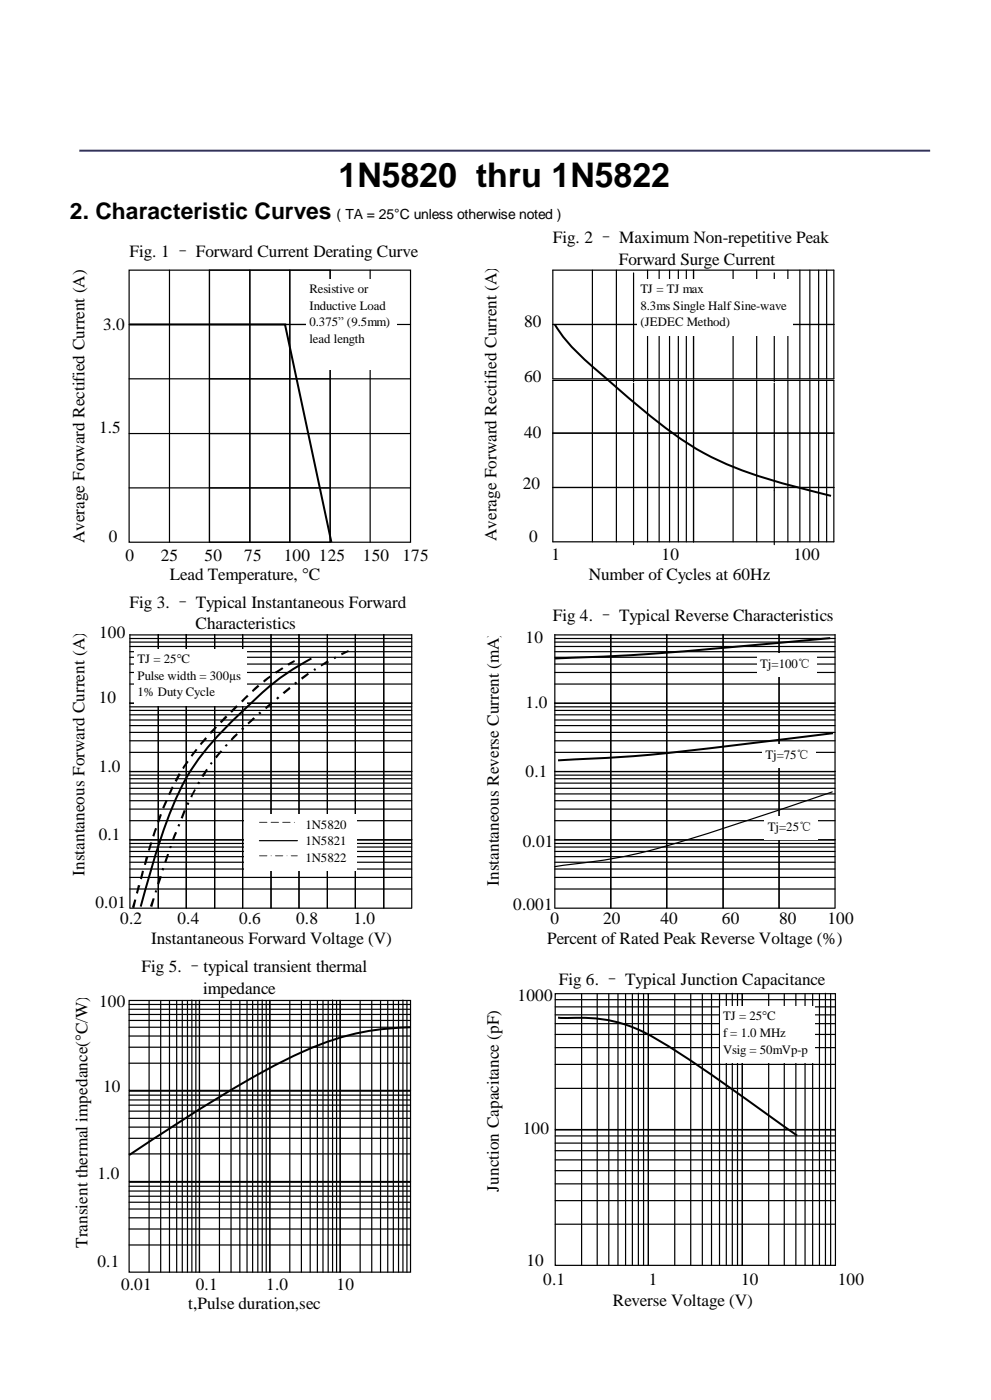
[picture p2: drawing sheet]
<svg xmlns="http://www.w3.org/2000/svg" width="210mm" height="297mm" viewBox="0 0 210 297" stroke-linecap="round" stroke-linejoin="round" font-family="sans-serif">
<g fill="none" stroke="#000" stroke-width=".25">
<path d="M27.3 57.2h42.6v57.7h-42.6zM35.9 57.2v57.7M44.4 57.2h42.6v57.7h-42.6zM44.4 57.2v57.7M52.9 57.2v57.7M61.4 57.2v57.7M69.9 57.2v57.7M78.4 57.2v57.7M117.1 57.2h59.5v23.1h-59.5zM125.5 57.2v23.1M130.6 57.2v23.1M134.2 57.8v23.1"/>
<path d="M137.2 57.2v23.1M139.6 57.2v23.1M141.8 57.2v23.1M143.7 57.2v23.1M145.4 57.2v23.1M146.9 57.2v23.1M155.3 57.2v23.1M160.3 57.2v23.1M164 57.8v23.1M166.9 57.2v23.1M169.4 57.2v23.1M171.5 57.2v23.1"/>
<path d="M173.4 57.2v23.1M175.1 57.2v23.1M27.3 68.8h59.7M117.1 68.8h59.5M27.3 80.3h59.7M27.3 91.9h59.7M117.1 80.6h59.5v34.2h-59.5zM117.1 91.8h59.5M125.5 80.6v34.2M130.6 80.6v34.2M134.2 81.2v34.2M137.2 80.6v34.2"/>
<path d="M139.6 80.6v34.2M141.8 80.6v34.2M143.7 80.6v34.2M145.4 80.6v34.2M146.9 80.6v34.2M155.3 80.6v34.2M160.3 80.6v34.2M164 81.2v34.2M166.9 80.6v34.2M169.4 80.6v34.2M171.5 80.6v34.2M173.4 80.6v34.2"/>
<path d="M175.1 80.6v34.2M27.3 103.4h59.7M117.1 103.3h59.5M27.5 134.5v57.9M27.5 139.3h59.7M27.5 138.1h59.7M27.5 137h59.7M27.5 136.1h59.7M27.5 135.3h59.7M27.5 134.5h59.7M33.5 134.5v57.9M39.5 134.5v57.9"/>
<path d="M45.5 134.5v57.9M51.4 134.5v57.9M57.4 134.5v57.9M63.3 134.5v57.9M69.3 134.5v57.9M75.3 134.5v57.9M81.3 134.5v57.9M87.2 134.5v57.9M117.5 139.3h59.4M117.5 138.1h59.4M117.5 137h59.4M117.5 136.1h59.4"/>
<path d="M117.5 135.3h59.4M117.5 134.5h59.4M117.5 134.5v57.9M129.4 134.5v57.9M141.2 134.5v57.9M153.2 134.5v57.9M165 134.5v57.9M176.9 134.5v57.9M27.5 149h59.7M27.5 145h59.7M27.5 142.5h59.7M27.5 140.7h59.7"/>
<path d="M27.5 159.4h59.7M27.5 157h59.7M27.5 155.2h59.7M27.5 153.8h59.7M27.5 152.6h59.7M27.5 151.5h59.7M27.5 150.6h59.7M27.5 149.8h59.7M117.5 149h59.4M117.5 145h59.4M117.5 142.5h59.4M117.5 140.7h59.4"/>
<path d="M117.5 159.4h59.4M117.5 157h59.4M117.5 155.2h59.4M117.5 153.8h59.4M117.5 152.6h59.4M117.5 151.5h59.4M117.5 150.6h59.4M117.5 149.8h59.4M27.5 163.5h59.7M27.5 178h59.7M27.5 173.9h59.7M27.5 171.5h59.7"/>
<path d="M27.5 169.7h59.7M27.5 168.2h59.7M27.5 167.1h59.7M27.5 166h59.7M27.5 165h59.7M27.5 164.3h59.7M27.5 179.5h59.7M27.5 178.7h59.7M117.5 163.5h59.4M117.5 178h59.4M117.5 173.9h59.4M117.5 171.5h59.4"/>
<path d="M117.5 169.7h59.4M117.5 168.2h59.4M117.5 167.1h59.4M117.5 166h59.4M117.5 165h59.4M117.5 164.3h59.4M117.5 179.5h59.4M117.5 178.7h59.4M27.5 192.5h59.7M27.5 188.4h59.7M27.5 185.9h59.7M27.5 184.2h59.7"/>
<path d="M27.5 182.7h59.7M27.5 181.5h59.7M27.5 180.4h59.7M117.5 192.5h59.4M117.5 188.4h59.4M117.5 185.9h59.4M117.5 184.2h59.4M117.5 182.7h59.4M117.5 181.5h59.4M117.5 180.4h59.4"/>
</g>
<g fill="#fff">
<path d="M64.9 59.1h19.1v19.1h-19.1z"/>
<path d="M135 59.1h33v12h-33z"/>
<path d="M28.4 137.5h23.9v12h-23.9z"/>
</g>
<g fill="none" stroke="#000" stroke-width=".25">
<path d="M117.6 210.6h19.7v28.8h-19.7zM117.6 211.9h59.4M117.6 219.2h59.4M117.6 216.9h59.4M117.6 215.1h59.4M117.6 213.4h59.4M123.2 210.6v28.8M126.5 210.6v28.8M128.9 210.6v28.8M130.9 210.6v28.8M132.5 210.6v28.8M133.9 210.6v28.8"/>
<path d="M135.2 210.5v28.8M136.3 210.6v28.8M137.3 210.6h19.9v28.8h-19.9zM142.9 210.6v28.8M146.3 210.6v28.8M148.8 210.6v28.8M150.7 210.6v28.8M152.4 210.6v28.8M153.8 210.6v28.8M155.1 210.5v28.8M156.2 210.6v28.8M157.2 210.6h19.8v28.8h-19.8z"/>
<path d="M162.8 210.6v28.8M166.1 210.6v28.8M168.6 210.6v28.8M170.5 210.6v28.8M172.1 210.6v28.8M173.6 210.6v28.8M174.8 210.5v28.8M175.9 210.6v28.8M117.6 239.5h19.7v28.7h-19.7zM117.6 230.6h59.4M117.6 225.6h59.4M117.6 222h59.4"/>
<path d="M123.2 239.5v28.7M126.5 239.5v28.7M128.9 239.5v28.7M130.9 239.5v28.7M132.5 239.5v28.7M133.9 239.5v28.7M135.2 239.4v28.7M136.3 239.5v28.7M137.3 239.5h19.9v28.7h-19.9zM142.9 239.5v28.7M146.3 239.5v28.7M148.8 239.5v28.7"/>
<path d="M150.7 239.5v28.7M152.4 239.5v28.7M153.8 239.5v28.7M155.1 239.4v28.7M156.2 239.5v28.7M157.2 239.5h19.8v28.7h-19.8zM162.8 239.5v28.7M166.1 239.5v28.7M168.6 239.5v28.7M170.5 239.5v28.7M172.1 239.5v28.7M173.6 239.5v28.7"/>
<path d="M174.8 239.4v28.7M175.9 239.5v28.7M117.6 240.7h59.4M117.6 259.4h59.4M117.6 254.4h59.4M117.6 250.9h59.4M117.6 248.1h59.4M117.6 245.8h59.4M117.6 243.9h59.4M117.6 242.2h59.4"/>
</g>
<path d="M118.2 215.7h.7a36.5 36.5 0 0 1 15.4 2.1 96.4 96.4 0 0 1 15.9 9.6l18.6 13.2" fill="none" stroke="#000" stroke-width=".42"/>
<path d="M152.5 213.3h20v12h-20z" fill="#fff"/>
<path d="M27.3 68.8h33.3M60.4 68.8l9.8 46.1M66 139.5l-.9 .5a53.5 53.5 0 0 0-13.2 10.2 65.2 65.2 0 0 0-12.4 14.7 110.3 110.3 0 0 0-8.7 23.7l-1 3.5M175.9 135.2l-18 1.7a552.1 552.1 0 0 1-40.4 2.6M176.4 155.4l-13.5 1.7a423.3 423.3 0 0 1-40.4 3.8l-4.3 .2" fill="none" stroke="#000" stroke-width=".42"/>
<g fill="#000">
<path d="M28.4 190.6l.5 .1-.5 1.8-.5-.2zM29.2 187.6h.5l-.5 1.8-.4-.2zM30.1 184.5l.4 .1-.4 1.8-.5-.2zM30.9 181.5l.5 .1-.5 1.7-.4-.1zM31.8 178.5l.5 .1-.6 1.7-.4-.1zM32.9 175.4l.4 .2-.6 1.7-.4-.2zM33.9 172.5l.4 .1-.6 1.7-.4-.1zM35.1 169.5l.4 .3-.7 1.6-.4-.3zM36.4 166.6l.3 .3-.7 1.6-.4-.2zM37.8 163.8l.5 .3-.9 1.6-.4-.2zM39.6 161.2l.4 .3-1.1 1.5-.3-.3zM41.5 158.7l.3 .2-1.1 1.5-.3-.3zM43.4 156.3l.1-.1 .4 .4-1.2 1.3-.4-.2zM45.4 154.2l.2-.3 .4 .3-1.3 1.3-.3-.3zM46.6 152.9l1.2-1.2 .4 .3-1.3 1.3zM48.8 150.7l1.2-1.2 .4 .3-1.3 1.3zM51.7 147.8l.6-.6 .4 .4-1.3 1.3-.3-.4zM53.9 145.7l.7-.6 .3 .4-1.3 1.2-.3-.4zM55.7 144.3l1.4-1.1 .3 .3-1.4 1.1zM58.3 142.3l1.5-.9 .2 .3-1.5 1.1zM60.9 140.6l1.4-.7 .2 .3-1.4 .9z"/>
<path d="M32.3 190.3l.5 .1-.5 1.8-.6-.2zM32.9 188.7h.4l-.1 .5-.4-.1zM33.8 185.6l.5 .2-.6 1.7-.4-.2zM34.4 183.9l.4 .2-.2 .4-.4-.2zM35.4 180.9l.4 .1-.6 1.8-.4-.2zM36 179.3h.4l-.2 .5-.4-.1zM37.1 176.3l.4 .2-.7 1.6-.4-.1zM37.8 174.6l.4 .2-.2 .4-.4-.2zM38.9 171.6l.5 .3-.7 1.6-.4-.2zM39.7 170l.4 .2-.1 .4-.5-.2zM41.1 167.2l.4 .2-.8 1.6-.4-.2zM42 165.6l.4 .3-.2 .3-.5-.2zM43.7 162.9l.3 .3-.9 1.5-.4-.3zM44.7 161.5l.3 .2-.2 .4-.4-.3zM46.7 159l.4 .3-1.2 1.4-.3-.3zM47.6 158l.3-.3 .4 .2-.4 .4zM49.4 156l.7-.6 .3 .3-1.3 1.3-.2-.4zM51.1 154.4l.3-.3 .3 .3-.3 .4zM52.4 153.2l1.3-1.2 .3 .3-1.3 1.2zM54.7 151.1l.3-.3 .4 .3-.4 .3zM56.1 150l1.4-1.2 .2 .3-1.3 1.2zM58.8 147.6l.4 .3-.4 .4-.3-.4zM59.9 146.7l1.4-1.1 .3 .4-1.4 1.1zM62.3 144.7l.4-.2 .3 .3-.4 .3zM63.8 143.6l1.4-1 .2 .3-1.4 1.1zM66.4 141.8l.3-.2 .3 .4-.4 .2zM67.9 140.9l1.5-.9 .3 .4-1.6 .8zM70.6 139.3l.4-.2 .2 .4-.3 .2zM72.2 138.4l1.5-.6 .2 .3-1.5 .8z"/>
</g>
<path d="M176.3 167.8l-2.2 .8a535.2 535.2 0 0 1-38.9 12.2 174.6 174.6 0 0 1-17.7 2.9" fill="none" stroke="#000" stroke-width=".25"/>
<g fill="#fff">
<path d="M160.4 138.4h12.7v5h-12.7z"/>
<path d="M161.5 157.7h11.3v5h-11.3z"/>
<path d="M162 173.1h11.3v5h-11.3z"/>
<path d="M51.8 172.6h23.8v12h-23.8z"/>
</g>
<g fill="#000">
<path d="M54.9 174.3h1.7zM57.3 174.3h1.8zM59.8 174.3h1.8zM62.2 174.3h.3z"/>
<path d="M54.9 181.4h1.7zM57.3 181.4h.3zM58.3 181.4h1.7zM60.7 181.4h.2zM61.6 181.4h1.5z"/>
</g>
<g fill="none" stroke="#000" stroke-width=".25">
<path d="M54.9 178.2h8.1M27.3 212h14.9v19.1h-14.9zM27.3 212.9h59.7M27.3 219.6h59.7M27.3 217.7h59.7M27.3 216.3h59.7M27.3 215h59.7M27.3 213.9h59.7M31.6 212v19.1M34 212v19.1M35.9 212v19.1M37.4 212v19.1"/>
<path d="M38.6 212v19.1M39.7 212v19.1M40.6 211.9v19.1M41.5 212v19.1M42.2 212h14.9v19.1h-14.9zM46.5 212v19.1M48.9 212v19.1M50.8 212v19.1M52.3 212v19.1M53.5 212v19.1M54.6 212v19.1M55.5 211.9v19.1"/>
<path d="M56.4 212v19.1M57.1 212h15v19.1h-15zM61.4 212v19.1M63.8 212v19.1M65.7 212v19.1M67.2 212v19.1M68.4 212v19.1M69.5 212v19.1M70.4 211.9v19.1M71.3 212v19.1M72.1 212h14.9v19.1h-14.9zM76.3 212v19.1"/>
<path d="M78.7 212v19.1M80.6 212v19.1M82.1 212v19.1M83.3 212v19.1M84.4 212v19.1M85.3 211.9v19.1M86.2 212v19.1M27.3 231.2h14.9v19.2h-14.9zM27.3 225.3h59.7M27.3 221.9h59.7M27.3 232.1h59.7M27.3 238.9h59.7"/>
<path d="M27.3 237h59.7M27.3 235.5h59.7M27.3 234.2h59.7M27.3 233.1h59.7M31.6 231.2v19.2M34 231.2v19.2M35.9 231.2v19.2M37.4 231.2v19.2M38.6 231.2v19.2M39.7 231.2v19.2M40.6 231.2v19.1M41.5 231.2v19.2"/>
<path d="M42.2 231.2h14.9v19.2h-14.9zM46.5 231.2v19.2M48.9 231.2v19.2M50.8 231.2v19.2M52.3 231.2v19.2M53.5 231.2v19.2M54.6 231.2v19.2M55.5 231.2v19.1M56.4 231.2v19.2M57.1 231.2h15v19.2h-15zM61.4 231.2v19.2M63.8 231.2v19.2"/>
<path d="M65.7 231.2v19.2M67.2 231.2v19.2M68.4 231.2v19.2M69.5 231.2v19.2M70.4 231.2v19.1M71.3 231.2v19.2M72.1 231.2h14.9v19.2h-14.9zM76.3 231.2v19.2M78.7 231.2v19.2M80.6 231.2v19.2M82.1 231.2v19.2M83.3 231.2v19.2"/>
<path d="M84.4 231.2v19.2M85.3 231.2v19.1M86.2 231.2v19.2M27.3 250.5h14.9v19.1h-14.9zM27.3 244.5h59.7M27.3 241.2h59.7M27.3 251.4h59.7M27.3 258.1h59.7M27.3 256.2h59.7M27.3 254.8h59.7M27.3 253.5h59.7M27.3 252.4h59.7"/>
<path d="M31.6 250.5v19.1M34 250.5v19.1M35.9 250.5v19.1M37.4 250.5v19.1M38.6 250.5v19.1M39.7 250.5v19.1M40.6 250.5v19M41.5 250.5v19.1M42.2 250.5h14.9v19.1h-14.9zM46.5 250.5v19.1M48.9 250.5v19.1M50.8 250.5v19.1"/>
<path d="M52.3 250.5v19.1M53.5 250.5v19.1M54.6 250.5v19.1M55.5 250.5v19M56.4 250.5v19.1M57.1 250.5h15v19.1h-15zM61.4 250.5v19.1M63.8 250.5v19.1M65.7 250.5v19.1M67.2 250.5v19.1M68.4 250.5v19.1M69.5 250.5v19.1"/>
<path d="M70.4 250.5v19M71.3 250.5v19.1M72.1 250.5h14.9v19.1h-14.9zM76.3 250.5v19.1M78.7 250.5v19.1M80.6 250.5v19.1M82.1 250.5v19.1M83.3 250.5v19.1M84.4 250.5v19.1M85.3 250.5v19M86.2 250.5v19.1M27.3 263.8h59.7"/>
<path d="M27.3 260.4h59.7"/>
</g>
<path d="M117.5 68.8a37.5 37.5 0 0 0 9.1 9.9l4.7 4.1a108.1 108.1 0 0 0 17.8 13.2 93.4 93.4 0 0 0 22 7.8l4.9 1.3M87 217.7a56.1 56.1 0 0 0-26.1 6.7 325.4 325.4 0 0 0-33.6 20.4" fill="none" stroke="#000" stroke-width=".42"/>
<path d="M16.8 31.9h180.2" fill="none" stroke="#339" stroke-width=".42"/>
<text font-size="7.2" x="71.7" y="39.6">1N5820 thru 1N5822</text>
<text font-size="4.8" x="14.8" y="46.4">2. Characteristic Curves</text>
<g font-size="3.6">
<text x="117.1" y="51.6">Fig. 2 – Maximum Non-repetitive Peak</text>
<text x="27.4" y="54.4">Fig. 1 – Forward Current Derating Curve</text>
<text x="131.1" y="56.1">Forward Surge Current</text>
<text x="21.8" y="69.9">3.0</text>
<text x="111" y="69.3">80</text>
<text x="111" y="81">60</text>
<text x="21" y="91.8">1.5</text>
<text x="111" y="92.7">40</text>
<text x="110.7" y="103.6">20</text>
<text x="17.9" y="115.2" transform="rotate(-90 17.9 115.2)">Average Forward Rectified Current (A)</text>
<text x="23" y="114.8">0</text>
<text x="26.6" y="118.9">0</text>
<text x="34" y="118.9">25</text>
<text x="43.3" y="118.9">50</text>
<text x="51.7" y="118.9">75</text>
<text x="60.1" y="118.9">100</text>
<text x="67.6" y="118.9">125</text>
<text x="76.9" y="118.9">150</text>
<text x="85.3" y="118.9">175</text>
<text x="105.2" y="114.7" transform="rotate(-90 105.2 114.7)">Average Forward Rectified Current (A)</text>
<text x="112.1" y="114.8">0</text>
<text x="116.8" y="118.6">1</text>
<text x="140.1" y="118.6">10</text>
<text x="168.1" y="118.6">100</text>
<text x="36" y="122.9">Lead Temperature, °C</text>
<text x="124.7" y="122.9">Number of Cycles at 60Hz</text>
<text x="27.4" y="128.8">Fig 3. – Typical Instantaneous Forward</text>
<text x="117.1" y="131.6">Fig 4. – Typical Reverse Characteristics</text>
<text x="21" y="135.2">100</text>
<text x="41.4" y="133.4">Characteristics</text>
<text x="111.3" y="136.2">10</text>
<text x="20.9" y="149">10</text>
<text x="111.3" y="150.1">1.0</text>
<text x="20.9" y="163.5">1.0</text>
<text x="111.3" y="164.6">0.1</text>
<text x="20.9" y="178">0.1</text>
<text x="110.7" y="179.5">0.01</text>
<text x="17.9" y="185.6" transform="rotate(-90 17.9 185.6)">Instantaneous Forward Current (A)</text>
<text x="105.7" y="187.7" transform="rotate(-90 105.7 187.7)">Instantaneous Reverse Current (mA)</text>
<text x="20.2" y="192.5">0.01</text>
<text x="25.5" y="195.8">0.2</text>
<text x="37.6" y="195.8">0.4</text>
<text x="50.6" y="195.8">0.6</text>
<text x="62.7" y="195.8">0.8</text>
<text x="74.8" y="195.8">1.0</text>
<text x="108.7" y="192.9">0.001</text>
<text x="116.6" y="195.8">0</text>
<text x="127.8" y="195.8">20</text>
<text x="139.9" y="195.8">40</text>
<text x="152.9" y="195.8">60</text>
<text x="165" y="195.8">80</text>
<text x="175.3" y="195.8">100</text>
<text x="32" y="200.1">Instantaneous Forward Voltage (V)</text>
<text x="115.9" y="200.1">Percent of Rated Peak Reverse Voltage (%)</text>
<text x="30" y="206">Fig 5. –typical transient thermal</text>
<text x="118.4" y="208.8">Fig 6. – Typical Junction Capacitance</text>
<text x="21" y="213.4">100</text>
<text x="43" y="210.6">impedance</text>
<text x="109.6" y="212.2">1000</text>
<text x="21.8" y="231.5">10</text>
<text x="110.7" y="240.3">100</text>
<text x="20.7" y="250">1.0</text>
<text x="105.7" y="252.6" transform="rotate(-90 105.7 252.6)">Junction Capacitance (pF)</text>
<text x="18.5" y="264.4" transform="rotate(-90 18.5 264.4)">Transient thermal impedance(°C/W)</text>
<text x="20.7" y="268.5">0.1</text>
<text x="111.5" y="268.2">10</text>
<text x="25.7" y="273.3">0.01</text>
<text x="41.5" y="273.3">0.1</text>
<text x="56.4" y="273.3">1.0</text>
<text x="71.3" y="273.3">10</text>
<text x="115.1" y="272.4">0.1</text>
<text x="137.4" y="272.4">1</text>
<text x="157" y="272.4">10</text>
<text x="177.5" y="272.4">100</text>
<text x="39.9" y="277.5">t,Pulse duration,sec</text>
<text x="129.8" y="276.8">Reverse Voltage (V)</text>
</g>
<text font-size="3" x="71.3" y="46.4">( TA = 25°C unless otherwise noted )</text>
<g font-size="2.7">
<text x="65.5" y="62.1">Resi</text>
<text x="65.5" y="65.6">Indu</text>
<text x="70.2" y="62.1">stive or</text>
<text x="70.4" y="65.6">ctive Lo</text>
<text x="79.2" y="65.6">ad</text>
<text x="135.6" y="62.1">T</text>
<text x="135.6" y="65.6">8.3ms</text>
<text x="137.2" y="62.1">J = TJ</text>
<text x="142.6" y="65.6">S</text>
<text x="144.1" y="65.6">ing</text>
<text x="144.6" y="62.1">max</text>
<text x="147.4" y="65.6">le Half</text>
<text x="155.4" y="65.6">Sine-wa</text>
<text x="164.2" y="65.6">ve</text>
<text x="65.5" y="69.2">0.375” (9.5mm)</text>
<text x="135.6" y="69.2">(J</text>
<text x="137.7" y="69.2">EDEC</text>
<text x="145.5" y="69.2">Method)</text>
<text x="65.5" y="72.7">lead</text>
<text x="70.7" y="72.7">length</text>
<text x="29.1" y="140.5">TJ = 25°C</text>
<text x="161" y="141.5">Tj=100℃</text>
<text x="29.1" y="144">Puls</text>
<text x="29.1" y="147.6">1% Duty Cycle</text>
<text x="33.6" y="144">e wid</text>
<text x="39.5" y="144">th = 300µs</text>
<text x="162.1" y="160.8">Tj=75℃</text>
<text x="64.7" y="175.6">1N5820</text>
<text x="64.7" y="179.2">1N5821</text>
<text x="162.6" y="176.1">Tj</text>
<text x="165" y="176.1">=25℃</text>
<text x="64.7" y="182.7">1N5822</text>
<text x="153.2" y="216.3">TJ</text>
<text x="153.2" y="219.8">f</text>
<text x="154.7" y="219.8">= 1.0 M</text>
<text x="156.5" y="216.3">= 25°C</text>
<text x="163.3" y="219.8">Hz</text>
<text x="153.2" y="223.4">V</text>
<text x="155.1" y="223.4">si</text>
<text x="156.8" y="223.4">g = 50mVp</text>
<text x="168.9" y="223.4">-p</text>
</g>
</svg>
